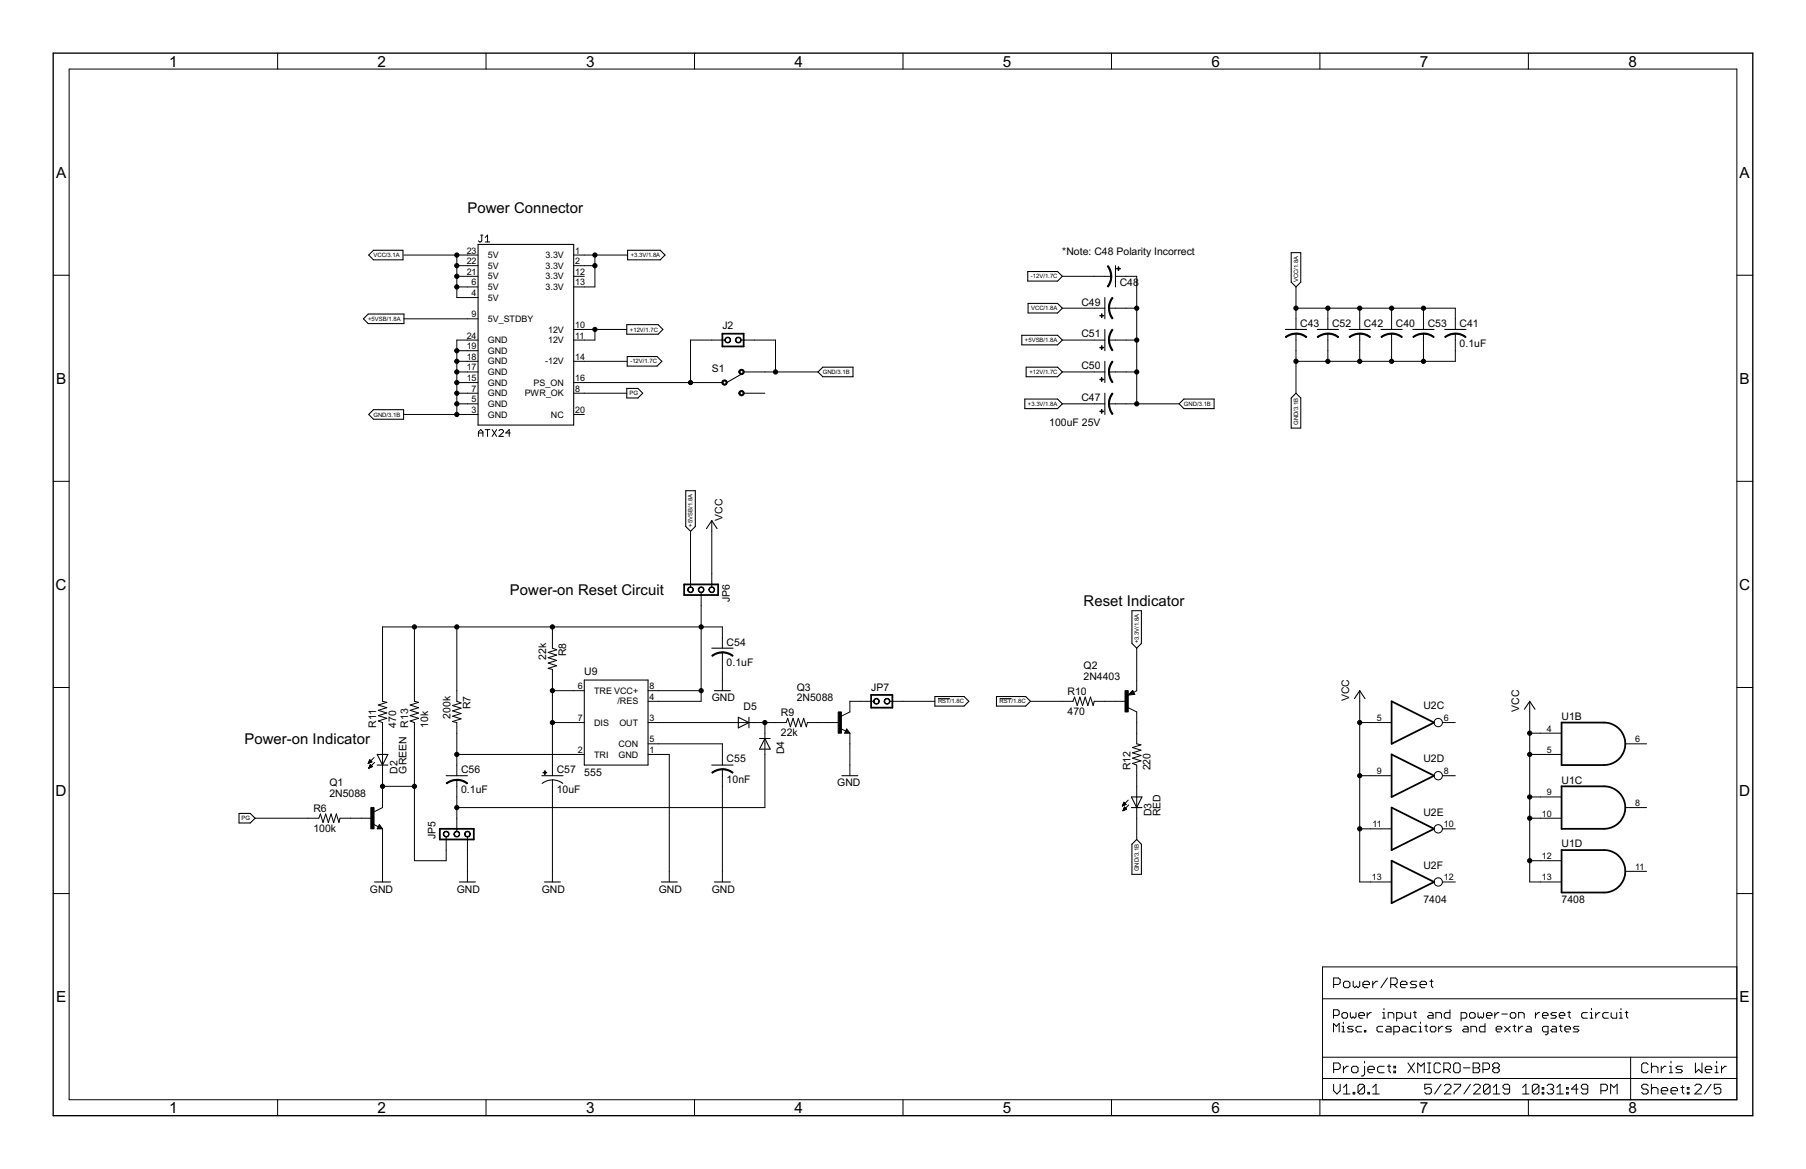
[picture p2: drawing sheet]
<svg xmlns="http://www.w3.org/2000/svg" width="432mm" height="279mm" viewBox="0 0 432 279" stroke-linecap="round" stroke-linejoin="round" font-family="sans-serif">
<g fill="none" stroke="#000" stroke-width=".24">
<path d="M16.5 16.5h398.8v246.3h-398.8zM66.4 12.7v3.8M116.2 12.7v3.8M166.1 12.7v3.8M215.9 12.7v3.8M265.7 12.7v3.8M315.6 12.7v3.8M365.4 12.7v3.8M114.9 56.2h.6M115.2 56.2v1.4l-.3 .2-.5-.2M116 56.7l.6-.5v1.6M116 57.8h1.1"/>
<path d="M12.7 65.8h3.8M96.5 61h17.8M96.5 76.2h17.8M109.2 63.5h5.1M109.2 66h5.1M109.2 68.6h5.1M109.2 61v10.1h5.1M137.2 61h12.7M137.2 63.5h5M137.2 66h2.5M137.2 78.7h12.7M142.2 61v7.6h-5"/>
<path d="M142.2 78.7v2.6h-5M254 66h11.7M254 73.7h10.2M265.2 73.7h6.6M266.7 66h5.1v30.5M309.9 73.7h38.1v5M309.9 68.6v10.1M309.9 79.8v14.2M317.5 73.7v5M317.5 79.8v6.6M325.1 73.7v5M325.1 79.8v6.6"/>
<path d="M332.7 73.7v5M332.7 79.8v6.6M340.3 73.7v5M340.3 79.8v6.6M348 79.8v6.6h-38.1M415.3 65.8h3.8M96.5 99.1h17.8M109.2 86.4h5.1M109.2 96.5h5.1M109.2 94h5.1M109.2 91.4h5.1M109.2 88.9h5.1"/>
<path d="M109.2 83.8h5.1M114.3 81.3h-5.1v17.8M137.2 86.4h12.7M137.2 99.1h2.5M137.2 94h12.7M137.2 91.4h35.5M173.4 81.3h-8.3v10.1M177.2 81.3h8.2v7.6M177.8 94h5.1M177.8 88.9h17.8M254 81.3h10.2M254 96.5h10.2"/>
<path d="M254 88.9h10.2M265.2 81.3h6.6M265.2 96.5h16.7M265.2 88.9h6.6M12.7 115h3.8M114.4 104.3v-1.1l.5-.5 .6 .5v1.1M114.4 103.5h1.1M116 102.7h1.1M116.6 102.7v1.6M117.7 102.7l1 1.6M118.7 102.7l-1 1.6M119.3 103l.3-.3h.5l.3 .3v.2l-1.1 1.1h1.1"/>
<path d="M122 103.5h-1.1l.9-.8v1.6M415.3 115h3.8M165.1 127v13.3M170.2 124.4v15.9M99.1 149.8v17.8l1 .3-2 .6 2 .6-2 .7 2 .6-2 .6 2 .7-2 .6 1 .4v33h7.6v-5.7M109.2 149.8v17.8l1 .4-2 .6 2 .7-2 .6 2 .6-2 .7 2 .6-2 .6 1 .3v12.7M132.1 149.8v5.1l1 .4-2 .6 2 .7-2 .6 2 .6-2 .7 2 .6-2 .6 1 .3v25.4M167.6 141.6v26h-12.7M172.7 154.9v-5.1h-81.2v17.8l1 .3-2.1 .6 2.1 .6-2.1 .7 2.1 .6-2.1 .6 2.1 .7-2.1 .6 1.1 .4v20.3l-2.1 1M172.7 155.9v9.2M271.8 154.9v10.2l-.8 .4M12.7 164.3h3.8"/>
<path d="M132.1 172.7h7.6M132.1 165.1h7.6M154.9 172.7h33.1l.3-1 .7 2 .6-2 .6 2 .7-2 .6 2 .7-2 .6 2 .2-1h7.7M154.9 177.8h17.8v5.1M154.9 165.1h12.7M182.9 172.7v20.3h-73.7M201 174.1l1.2 .6M202.4 174.2l.8 1h-1.3zM203.2 175.2v10.2M208.9 167.6h-5.7v2.6l-2 1M212.7 167.6h10.8M224.3 167h2.8"/>
<path d="M239 167h2.9M246.4 167.6h10.1l.4-1 .7 2 .6-2 .6 2 .7-2 .6 2 .6-2 .7 2 .2-1h7.6M269.7 169.1l2.1 1.1v7.6l1 .2-2 .7 2 .6-2 .6 2 .7-2 .6 2 .6-2 .7 1 .4v17.7M270.8 165l.5 .9-1.6 .2zM325.1 165.1v45.7h7.6M325.1 172.7h7.6M344.9 172.7h3.1M365.7 167.6v43.2h7.7M365.7 175.2h7.7M388.6 177.8h5.1M415.3 164.3h3.8M61 195.6h15.2l.4-1.1 .6 2.1 .7-2.1 .6 2.1 .6-2.1 .7 2.1 .6-2.1 .6 2.1 .3-1h7.6"/>
<path d="M88 182.5h.1M88.1 182.4h.2M88.1 182.2h.5M88.2 182.1h.7M88.2 183.6h.1M88.2 183.4h.4M88.2 182h.6M88.3 181.9h.4M88.3 183.3h.6M88.3 181.7h.3M88.3 183.2h.7M88.4 181.6h.1"/>
<path d="M88.4 183.1h.5M88.4 181.6l-.4 .9M88.4 181.6l.5 .5-.9 .4M88.4 182.9h.4M88.5 182.8h.1M88.5 182.7l.5 .5-.8 .4zM89.2 197l1.2 .6M89.4 181.1l-1.4 1.4M89.6 182.2l-1.4 1.4M90.7 197.1l.8 1h-1.3zM91.5 198.1v12.7M91.5 187.9h7.6"/>
<path d="M109.2 180.3h30.5M109.2 186.4v12.3M132.1 186.4v24.4M154.9 180.3h5.1v30.5M172.7 183.9v26.9M268.4 192.6h.1M268.4 192.5h.3M268.5 192.4h.5M268.5 193.7h.2M268.5 192.2h.7M268.6 192.1h.5M268.6 193.6h.4"/>
<path d="M268.6 192h.4M268.6 193.4h.6M268.7 191.9h.2M268.7 193.3h.6M268.7 191.7h.1M268.7 193.2h.5M268.7 191.7l-.3 .9M268.7 191.7l.5 .6M268.8 193.1h.2M268.8 193h.1M268.9 192.9l.5 .5-.9 .4zM269.2 192.3l-.8 .3"/>
<path d="M269.7 191.2l-1.3 1.4M269.9 192.4l-1.4 1.4M325.1 185.4h7.6M325.1 198.1h7.6M344.9 185.4h3.1M344.9 198.1h3.1M365.7 180.3h7.7M365.7 190.5h7.7M365.7 195.6h7.7M388.6 193h5.1M12.7 213.6h3.8M111.8 200v10.8"/>
<path d="M344.9 210.8h3.1M365.7 205.7h7.7M388.6 208.3h5.1M415.3 213.6h3.8M316.2 238.7h99.1M318.9 235.3h1.1l.4-.4v-.8l-.4-.4h-1.1v2.4M321.2 234.9l.4-.4h.8l.3 .4v.8l-.3 .4h-.8l-.4-.4zM323.5 234.5v1.2l.4 .4 .4-.4 .4 .4 .4-.4v-1.2M325.9 235.3h1.5v-.4l-.4-.4h-.7l-.4 .4v.8l.4 .4h.7M328.2 234.5v1.6M329.4 234.5h-.4l-.8 .8M331.7 233.7l-1.5 2.4"/>
<path d="M332.5 235.3h1.2l.4-.4v-.8l-.4-.4h-1.2v2.4M333.3 235.3l.8 .8M334.8 235.3h1.6v-.4l-.4-.4h-.8l-.4 .4v.8l.4 .4h.8M338.7 234.5h-1.1l-.4 .4 .4 .4h.7l.4 .4-.4 .4h-1.1M339.5 235.3h1.6v-.4l-.4-.4h-.8l-.4 .4v.8l.4 .4h.8M341.8 234.5h.8M342.2 234.1v1.6l.4 .4M415.3 231.1h-99.1v31.7M316.2 252.7h99.1M316.2 257.8h99.1M318.8 242.7h1l.4-.3v-.7l-.4-.4h-1v2.1M318.8 246.6v-2l.7 .7 .7-.7v2"/>
<path d="M318.9 255.6h1.1l.4-.4v-.8l-.4-.3h-1.1v2.3M318.9 259.1v1.6l.7 .8 .8-.8v-1.6M320.8 242.4l.4-.4h.7l.3 .4v.6l-.3 .4h-.7l-.4-.4zM320.8 245.3h.4v1.3M320.8 246.6h.7M321.2 244.3v.3M321.2 254.8v1.6M321.2 259.9l.8-.8v2.4M322.4 254.8h-.4l-.8 .8M322.9 242v1l.3 .4 .3-.4 .4 .4 .3-.4v-1M323.5 245.3h-1l-.3 .3 .3 .4h.7l.3 .3-.3 .3h-1M323.5 254.8h.8l.4 .4v.8l-.4 .4h-.8l-.3-.4v-.8z"/>
<path d="M324.9 242.7h1.3v-.3l-.3-.4h-.7l-.3 .4v.6l.3 .4h.7M325.5 245.3h-1l-.3 .3v.7l.3 .3h1M326.2 246.3h.4v.3h-.4zM326.3 253.7v.4M326.3 254.8v2l-.4 .4h-.4M326.3 259.5v1.6l-.4 .4h-.8l-.4-.4M326.3 259.5l-.4-.4h-.8l-.4 .4v1.6M326.3 259.5l-1.6 1.6M326.9 242v1.4M327 255.6h1.6v-.4l-.4-.4h-.8l-.4 .4v.8l.4 .4h.8M327.9 242h-.3l-.7 .7M328.2 259.9l.8-.8v2.4"/>
<path d="M330.6 243.4h.6M330.6 242h.3v1.4M330.6 245.3h-1l-.4 .3v.7l.4 .3h1M330.9 241v.3M330.9 254.8h-1.1l-.4 .4v.8l.4 .4h1.1M331.6 245.3h.7l.3 .3v1h-1l-.4-.3 .4-.3h1M331.7 254.8h.8M331.9 243.4v-1.4h1l.3 .4v1M332.1 254.4v1.6l.4 .4M333.2 246.6h1.1l.3-.3v-.7l-.3-.3h-1.1v2M333.3 254.8h.4v.4h-.4zM333.3 256h.4v.4h-.4z"/>
<path d="M333.9 243.4h1l.4-.4v-.6l-.4-.4h-1v2M335.6 245.3h.7l.3 .3v1h-1l-.3-.3 .3-.3h1M335.9 242v1l.4 .4h1v-1.4M336.6 254.1l1.6 2.3M337.9 242h.7M338.2 254.1l-1.6 2.3M338.3 241.7v1.3l.3 .4M338.6 245.3h-1l-.3 .3v.7l.3 .3h1M339 256.4v-2.3l.7 .7 .8-.7v2.3M339.3 245.3h.3v1.3M339.3 246.6h.7M339.6 244.3v.3"/>
<path d="M340.6 245.3h.7M341 245v1.3l.3 .3M341.3 254.1h.8M341.3 256.4h.8M341.6 242h.7l.3 .4v1h-1l-.3-.4 .3-.3h1M341.7 254.1v2.3M342 245.6l.3-.3h.7l.3 .3v.7l-.3 .3h-.7l-.3-.3zM342.2 259.1h-1.5v1.2l.7-.4h.4l.4 .4v.8l-.4 .4h-.8l-.3-.4M343.3 243.4v-1.4h1l.4 .4v1M344 245.3v1.3M344.4 254.4l-.4-.3h-.7l-.4 .3v1.6l.4 .4h.7l.4-.4M344.6 259.1l-1.6 2.4"/>
<path d="M345 245.3h-.3l-.7 .7M345.2 255.6h1.2l.4-.4v-.8l-.4-.3h-1.2v2.3M345.3 259.5l.4-.4h.8l.4 .4v.4l-1.6 1.6h1.6M346 255.6l.8 .8M346.7 241.3v2.1h-1l-.4-.4v-.6l.4-.4h1M347 245.3h-1l-.3 .3 .3 .4h.7l.3 .3-.3 .3h-1M347.7 259.1h1.5v.4l-1.5 1.6v.4M347.9 254.1h.8l.4 .3v1.6l-.4 .4h-.8l-.3-.4v-1.6zM349.3 243.4h1.1l.3-.4v-.6l-.3-.4h-1.1v2M349.9 255.2h1.6M350 245.3h.7l.3 .3v1h-1l-.3-.3 .3-.3h1M351.3 242.4l.4-.4h.7l.3 .4v.6l-.3 .4h-.7l-.4-.4z"/>
<path d="M351.6 259.1l-1.6 2.4M351.7 246.6v-1.3h1l.3 .3v1M352.2 254.1h1.2l.4 .3v.4l-.4 .4 .4 .4v.4l-.4 .4h-1.2zM352.2 255.2h1.2M352.3 259.5l.4-.4h.8l.4 .4v.4l-1.6 1.6h1.6M353.4 242v1l.3 .4 .3-.4 .4 .4 .3-.4v-1M354.6 255.6h1.1l.4-.4v-.8l-.4-.3h-1.1v2.3M355 244.6v2h-1l-.3-.3v-.7l.3-.3h1M355.4 242.7h1.3v-.3l-.3-.4h-.7l-.3 .4v.6l.3 .4h.7M356.3 259.5l-.4-.4h-.8l-.4 .4v1.6M356.3 259.5v1.6l-.4 .4h-.8l-.4-.4M356.3 259.5l-1.6 1.6"/>
<path d="M357 259.9l.8-.8v2.4M357.3 255.2l-.4 .4v.4l.4 .4h.8l.4-.4v-.4l-.4-.4M357.3 255.2l-.4-.4v-.4l.4-.3h.8l.4 .3v.4l-.4 .4M357.3 255.2h.8M357.4 242v1.4M357.7 246h1.4v-.4l-.4-.3h-.6l-.4 .3v.7l.4 .3h.6M358.4 242h-.3l-.7 .7M359.1 242.4h1.3M359.7 245.3l1.4 1.3M361.1 242.4l.3-.4h.7l.3 .4v.6l-.3 .4h-.7l-.3-.4zM361.1 245.3l-1.4 1.3M361.7 245.3h.7"/>
<path d="M362.1 245v1.3l.3 .3M363.1 243.4v-1.4h1l.3 .4v1M363.1 245.3v1.3M364 259.9l.8-.8v2.4M364.1 245.3h-.4l-.6 .7M365.1 245.3h.7l.3 .3v1h-1l-.3-.3 .3-.3h1M367.1 242v1.4M367.9 259.5l-.3-.4h-.8l-.4 .4v1.6M367.9 259.5v1.6l-.3 .4h-.8l-.4-.4M367.9 259.5l-1.5 1.6M368.1 242h-.3l-.7 .7M368.7 259.9h.4v.4h-.4z"/>
<path d="M368.8 242.7h1.3v-.3l-.3-.4h-.7l-.3 .4v.6l.3 .4h.7M369.9 259.5l.4-.4h.8l.4 .4v.4l-.4 .4M370.1 246.6h-1l-.3-.3v-.7l.3-.3h1v1.7l-.3 .3h-.3M371.1 245.3h.7l.3 .3v1h-1l-.3-.3 .3-.3h1M372.1 242h-1l-.3 .4 .3 .3h.7l.3 .3-.3 .4h-1M372.2 259.9l.8-.8v2.4M372.8 242.7h1.3v-.3l-.3-.4h-.7l-.3 .4v.6l.3 .4h.7M372.8 245.3h.7M373.1 245v1.3l.4 .3M374.1 246h1.4v-.4l-.3-.3h-.7l-.4 .3v.7l.4 .3h.7M374.6 259.9h.3v.4h-.3zM374.8 242h.7"/>
<path d="M375.2 241.7v1.3l.3 .4M377.5 245.3h-1l-.3 .3 .3 .4h.7l.3 .3-.3 .3h-1M379.5 242h-1l-.3 .4v.6l.3 .4h1M380.2 243.4h.7M380.2 242h.3v1.4M380.5 241v.3M381.5 242v1.4M382.5 242h-.3l-.7 .7M384.5 242h-1l-.3 .4v.6l.3 .4h1M385.2 242v1l.4 .4h.9v-1.4M387.2 243.4h.7M387.2 242h.4v1.4"/>
<path d="M387.6 241v.3M388.6 242h.6M388.9 241.7v1.3l.3 .4M389.9 252.7v10.1M394.1 254.4l-.4-.3h-.8l-.4 .3v1.6l.4 .4h.8l.4-.4M394.1 259.5l-.4-.4h-.8l-.4 .4v.4l.4 .4h.8l.4 .4v.4l-.4 .4h-.8l-.4-.4M394.8 255.2l.4-.4h.8l.4 .4v1.2M394.8 254.1v2.3M394.8 259.1v2.4M397.2 254.8v1.6M398.4 254.8h-.4l-.8 .8M399.1 254.8h.4v1.6"/>
<path d="M399.1 256.4h.8M399.5 253.7v.4M401.9 259.9h.7M402.3 254.8h-1.2l-.4 .4 .4 .4h.8l.4 .4-.4 .4h-1.2M402.3 259.5v1.6l.3 .4M403.4 259.9h.4v.4h-.4zM405.2 259.5l.4-.4h.8l.4 .4v.4l-1.6 1.6h1.6M405.4 254.1v2.3l.7-.8 .8 .8v-2.3M407.7 255.6h1.6v-.4l-.4-.4h-.8l-.4 .4v.8l.4 .4h.8M409.1 259.1l-1.6 2.4M410 254.8h.4v1.6M410 256.4h.8"/>
<path d="M410.4 253.7v.4M411.4 259.1h-1.5v1.2l.8-.4h.4l.3 .4v.8l-.3 .4h-.8l-.4-.4M411.6 254.8v1.6M412.8 254.8h-.4l-.8 .8M66.4 262.8v3.9M116.2 262.8v3.9M166.1 262.8v3.9M215.9 262.8v3.9M265.7 262.8v3.9M315.6 262.8v3.9M321.2 261.5h1.5M323.5 261.1h.4v.4h-.4z"/>
<path d="M327 261.1h.4v.4h-.4zM328.2 261.5h1.6M357 261.5h1.6M360.9 260.3h-1.2l-.3-.4v-.4l.3-.4h.8l.4 .4v1.6l-.4 .4h-.8l-.3-.4M364 261.5h1.6M365.4 262.8v3.9M368.7 261.1h.4v.4h-.4zM370.7 260.3h.4M371.1 260.3l.4 .4v.4l-.4 .4h-.8l-.4-.4M372.2 261.5h1.6M374.6 261.1h.3v.4h-.3zM377.3 260.3h-1.6l1.2-1.2v2.4"/>
<path d="M379.6 260.3h-1.1l-.4-.4v-.4l.4-.4h.7l.4 .4v1.6l-.4 .4h-.7l-.4-.4M382.8 260.7h1.1l.4-.4v-.8l-.4-.4h-1.1v2.4M385.1 261.5v-2.4l.8 .8 .8-.8v2.4M394.8 260.3l.4-.4h.8l.4 .4v1.2M397.2 260.7h1.5v-.4l-.3-.4h-.8l-.4 .4v.8l.4 .4h.8M399.5 260.7h1.6v-.4l-.4-.4h-.8l-.4 .4v.8l.4 .4h.8M403.4 261.1h.4v.4h-.4z"/>
<circle cx="343.9" cy="172.7" r=".99"/>
<circle cx="343.9" cy="185.4" r=".99"/>
<circle cx="343.9" cy="198.1" r=".99"/>
<circle cx="343.9" cy="210.8" r=".99"/>
</g>
<g fill="none" stroke="#000" stroke-width=".25">
<path d="M114.3 58.4h22.9v43.2h-22.9zM150.1 59.8h7.8l1.1 1.2-1.1 1.1h-7.8zM86.9 76.2l1.1-1.1h8.6v2.2h-8.6zM88.2 61l1.1-1.2h7.1v2.3h-7.1zM149.9 77.6h7.5l1.1 1.1-1.1 1.2h-7.5zM245.7 64.9h7.2l1.1 1.1-1.1 1.2h-7.2zM245.8 72.5h7.1l1.1 1.2-1.1 1.1h-7.1zM264.2 71.1v5.1M264.2 78.7v5.1M266.7 63.5v5.1M307.3 78.7h5.1M308.7 60.4h2.3v7l-1.1 1.2-1.2-1.2z"/>
<path d="M314.9 78.7h5.1M322.6 78.7h5M330.2 78.7h5.1M337.8 78.7h5.1M345.4 78.7h5.1M88.2 99.1l1.1-1.2h7.2v2.3h-7.2zM149.9 92.8h2.6l1.2 1.2-1.2 1.1h-2.6zM150 85.2h7.1l1.1 1.2-1.1 1.1h-7.1zM177.3 89.4l-3.6 2M195.6 88.9l1.1-1.1h7.2v2.2h-7.2zM244.3 80.1h8.6l1.1 1.2-1.1 1.1h-8.6zM245 95.4h7.9l1.1 1.1-1.1 1.2h-7.9z"/>
<path d="M245.3 87.8h7.6l1.1 1.1-1.1 1.1h-7.6zM264.2 86.4v5M264.2 94v5.1M283.1 95.4h7.2v2.3h-7.2l-1.2-1.2zM308.7 95.1l1.2-1.1 1.1 1.1v7.2h-2.3zM164 117.3h2.2v8.5l-1.1 1.2-1.1-1.2zM168.9 126.3l1.3-1.9 1.2 1.9M170.2 154.9h5.1M270.6 146h2.3v7.8l-1.1 1.1-1.2-1.1zM139.7 162.5h15.2v20.4h-15.2zM170.8 165.1h3.8M176.5 171.4l2.6 1.3-2.6 1.3z"/>
<path d="M179.1 171.4v2.6M181.6 176.5h2.5M182.9 176.5l1.2 2.5h-2.5zM202.4 174.7l.2 .3h-.4l.2-.5 .5 .6h-.7M223.5 166.5h7l1.1 1.1-1.1 1.2h-7zM238.3 166.5h6.9l1.2 1.1-1.2 1.2h-6.9zM270.8 165.7h-.4l.4-.2 .2 .3-1 .2 .8-.8 .3 .6M323.8 167l1.3-1.9 1.3 1.9M364.5 169.5l1.2-1.9 1.3 1.9M57.1 194.4h2.7l1.2 1.2-1.2 1.1h-2.7zM90.2 182.9h2.5M90.2 180.3h2.5l-1.2 2.6z"/>
<path d="M90.7 197.6l.1 .2h-.4l.3-.5 .5 .7h-.8M106.7 185.4h5.1M129.5 185.4h5.1M132.1 186.4l1.5 .3 1 .5M132.1 186.4l-1.6 .3-.9 .5M170.2 182.9h5.1M201.3 185.4h3.8M270.5 190.5h2.5l-1.2 2.5zM270.5 193h2.5M89.6 210.8h3.8M109.9 210.8h3.8M130.2 210.8h3.8"/>
<path d="M158.1 210.8h3.8M170.8 210.8h3.8M270.6 201.8l1.2-1.2 1.1 1.2v7.2h-2.3z"/>
</g>
<path d="M12.7 12.7h406.4v254h-406.4z" fill="none" stroke="#000" stroke-width=".32"/>
<path d="M172.7 79.8h5.1v3h-5.1zM163.6 139.7h8.1v2.5h-8.1zM208.3 166.1h5.1v3h-5.1zM332.7 167.6l10.2 5.1-10.2 5.1zM373.4 172.7h10.1a5.1 5.1 0 0 1 5.1 5.1 5.1 5.1 0 0 1-5.1 5.1h-10.1zM105.2 198.1h8.1v2.5h-8.1zM332.7 180.3l10.2 5.1-10.2 5.1zM332.7 193l10.2 5.1-10.2 5.1zM373.4 187.9h10.1a5.1 5.1 0 0 1 5.1 5.1 5.1 5.1 0 0 1-5.1 5.1h-10.1zM332.7 205.7l10.2 5.1-10.2 5.1zM373.4 203.2h10.1a5.1 5.1 0 0 1 5.1 5 5.1 5.1 0 0 1-5.1 5.1h-10.1z" fill="none" stroke="#000" stroke-width=".42"/>
<g fill="#000" stroke="#000" stroke-width=".24">
<path d="M265.6 66h.2l-.1 .9-.8 1.7-.2-.1 .6-.9z" fill-rule="evenodd"/>
<path d="M265 73.7h.3l.1 1 .7 1.4-.2 .1-.6-1.2z" fill-rule="evenodd"/>
<path d="M264.7 63.6l.2-.1 .5 .7 .4 1.8h-.2l-.2-1z" fill-rule="evenodd"/>
<path d="M265.9 71.1l.2 .1-.7 1.4-.1 1.1h-.3l.2-1.4z" fill-rule="evenodd"/>
<path d="M265.9 78.7l.2 .2-.7 1.3-.1 1.1h-.3l.2-1.4z" fill-rule="evenodd"/>
<path d="M307.3 80.5l1.2-.7 1.4-.2v.3l-1.1 .1-1.3 .7z" fill-rule="evenodd"/>
<path d="M314.9 80.5l1.2-.7 1.4-.2v.3l-1 .1-1.4 .7z" fill-rule="evenodd"/>
<path d="M322.6 80.5l1.2-.7 1.3-.2v.3l-1 .1-1.4 .7z" fill-rule="evenodd"/>
<path d="M330.2 80.5l1.2-.7 1.3-.2v.3l-1 .1-1.4 .7z" fill-rule="evenodd"/>
<path d="M337.8 80.5l1.2-.7 1.3-.2v.3l-1 .1-1.4 .7z" fill-rule="evenodd"/>
<path d="M345.4 80.5l1.2-.7 1.4-.2v.3l-1.1 .1-1.3 .7z" fill-rule="evenodd"/>
<path d="M172.8 91a.64 .64 0 0 1 1 .1 .64 .64 0 0 1-.4 .9 .64 .64 0 0 1-.8-.6h.2a.39 .39 0 0 1 .6-.3 .39 .39 0 0 1 .1 .7 .39 .39 0 0 1-.6-.2l-.1-.2h-.2z" fill-rule="evenodd"/>
<path d="M173.5 80.8a.7 .7 0 0 1 1.1 .1 .7 .7 0 0 1-.4 1.1 .7 .7 0 0 1-.9-.7h.1a.57 .57 0 0 1 .8-.6 .57 .57 0 0 1 .2 .9 .57 .57 0 0 1-.9-.1l-.2-.2z" fill-rule="evenodd"/>
<path d="M176 80.8a.7 .7 0 0 1 1.1 .1 .7 .7 0 0 1-.4 1.1 .7 .7 0 0 1-.9-.7h.2a.57 .57 0 0 1 .7-.6 .57 .57 0 0 1 .2 .9 .57 .57 0 0 1-.9-.1l-.2-.2z" fill-rule="evenodd"/>
<path d="M176.8 88.4a.64 .64 0 0 1 1 .2 .64 .64 0 0 1-.3 .9 .64 .64 0 0 1-.8-.6h.2a.39 .39 0 0 1 .6-.3 .39 .39 0 0 1 .1 .6 .39 .39 0 0 1-.7-.2v-.1h-.2z" fill-rule="evenodd"/>
<path d="M176.8 93.5a.64 .64 0 0 1 1 .2 .64 .64 0 0 1-.3 .9 .64 .64 0 0 1-.8-.6h.2a.39 .39 0 0 1 .6-.4 .39 .39 0 0 1 .1 .7 .39 .39 0 0 1-.7-.2l-.2-.1z" fill-rule="evenodd"/>
<path d="M265 81.3h.3l.1 1 .7 1.4-.2 .1-.6-1.2z" fill-rule="evenodd"/>
<path d="M265 88.9h.3l.1 1 .7 1.4-.2 .1-.6-1.2z" fill-rule="evenodd"/>
<path d="M265 96.5h.3l.1 1 .7 1.4-.2 .2-.6-1.2z" fill-rule="evenodd"/>
<path d="M265.9 86.3l.2 .2-.7 1.4-.1 1h-.3l.2-1.4z" fill-rule="evenodd"/>
<path d="M265.9 93.9l.2 .2-.7 1.4-.1 1h-.3l.2-1.4z" fill-rule="evenodd"/>
<path d="M309.9 79.6l1.3 .2 1.2 .7-.1 .2-1.4-.7-1-.1z" fill-rule="evenodd"/>
<path d="M317.5 79.6l1.3 .2 1.3 .7-.2 .2-1.4-.7-1-.1z" fill-rule="evenodd"/>
<path d="M325.1 79.6l1.4 .2 1.2 .7-.2 .2-1.4-.7-1-.1z" fill-rule="evenodd"/>
<path d="M332.7 79.6l1.4 .2 1.2 .7-.2 .2-1.3-.7-1.1-.1z" fill-rule="evenodd"/>
<path d="M340.3 79.6l1.4 .2 1.2 .7-.1 .2-1.4-.7-1.1-.1z" fill-rule="evenodd"/>
<path d="M348 79.6l1.3 .2 1.2 .7-.1 .2-1.4-.7-1-.1z" fill-rule="evenodd"/>
<path d="M164.6 140.5a.7 .7 0 0 1 1.1 .1 .7 .7 0 0 1-.4 1 .7 .7 0 0 1-.9-.7h.1a.56 .56 0 0 1 .8-.5 .56 .56 0 0 1 .2 .9 .56 .56 0 0 1-.9-.2l-.2-.2z" fill-rule="evenodd"/>
<path d="M167.1 140.5a.7 .7 0 0 1 1.1 .1 .7 .7 0 0 1-.4 1 .7 .7 0 0 1-.9-.7h.2a.56 .56 0 0 1 .7-.5 .56 .56 0 0 1 .2 .9 .56 .56 0 0 1-.9-.2l-.2-.2z" fill-rule="evenodd"/>
<path d="M169.7 140.5a.7 .7 0 0 1 1.1 .1 .7 .7 0 0 1-.4 1 .7 .7 0 0 1-.9-.7h.1a.56 .56 0 0 1 .8-.5 .56 .56 0 0 1 .2 .9 .56 .56 0 0 1-.9-.2l-.2-.2z" fill-rule="evenodd"/>
<path d="M170.2 156.7l1.2-.7 1.3-.2v.3l-1 .1-1.4 .7z" fill-rule="evenodd"/>
<path d="M172.7 155.8l1.4 .2 1.2 .7-.2 .2-1.3-.7-1.1-.2z" fill-rule="evenodd"/>
<path d="M209 167.2a.7 .7 0 0 1 1.1 .1 .7 .7 0 0 1-.4 1 .7 .7 0 0 1-.8-.7h.1a.57 .57 0 0 1 .8-.5 .57 .57 0 0 1 .1 1 .57 .57 0 0 1-.9-.3l-.1-.2z" fill-rule="evenodd"/>
<path d="M211.6 167.2a.7 .7 0 0 1 1.1 .1 .7 .7 0 0 1-.4 1 .7 .7 0 0 1-.9-.7h.1a.57 .57 0 0 1 .9-.5 .57 .57 0 0 1 .1 1 .57 .57 0 0 1-1-.3l-.1-.2z" fill-rule="evenodd"/>
<path d="M106.2 198.9a.7 .7 0 0 1 1.1 .1 .7 .7 0 0 1-.4 1 .7 .7 0 0 1-.9-.6h.1a.58 .58 0 0 1 .8-.6 .58 .58 0 0 1 .2 .9 .58 .58 0 0 1-.9-.1l-.2-.2z" fill-rule="evenodd"/>
<path d="M108.7 198.9a.7 .7 0 0 1 1.1 .1 .7 .7 0 0 1-.4 1 .7 .7 0 0 1-.9-.6h.1a.58 .58 0 0 1 .8-.6 .58 .58 0 0 1 .2 .9 .58 .58 0 0 1-.9-.1l-.2-.2z" fill-rule="evenodd"/>
<path d="M106.7 187.1l1.2-.6 1.3-.2v.2l-1 .2-1.4 .6z" fill-rule="evenodd"/>
<path d="M111.2 198.9a.7 .7 0 0 1 1.1 .1 .7 .7 0 0 1-.3 1 .7 .7 0 0 1-.9-.6h.1a.58 .58 0 0 1 .8-.6 .58 .58 0 0 1 .2 .9 .58 .58 0 0 1-1-.1l-.1-.2z" fill-rule="evenodd"/>
<path d="M109.2 186.3l1.4 .2 1.2 .7-.2 .1-1.3-.7-1.1-.1z" fill-rule="evenodd"/>
<path d="M170.2 184.6l1.2-.6 1.3-.3v.3l-1 .1-1.4 .7z" fill-rule="evenodd"/>
<path d="M172.7 183.7l1.4 .2 1.2 .7-.2 .2-1.3-.7-1.1-.1z" fill-rule="evenodd"/>
<circle cx="109.2" cy="63.5" r=".51"/>
<circle cx="109.2" cy="61" r=".51"/>
<circle cx="109.2" cy="66" r=".51"/>
<circle cx="109.2" cy="68.6" r=".51"/>
<circle cx="142.2" cy="78.7" r=".51"/>
<circle cx="142.2" cy="61" r=".51"/>
<circle cx="142.2" cy="63.5" r=".51"/>
<circle cx="271.8" cy="73.7" r=".51"/>
<circle cx="309.9" cy="73.7" r=".51"/>
<circle cx="317.5" cy="73.7" r=".51"/>
<circle cx="325.1" cy="73.7" r=".51"/>
<circle cx="332.7" cy="73.7" r=".51"/>
<circle cx="340.3" cy="73.7" r=".51"/>
<circle cx="109.2" cy="88.9" r=".51"/>
<circle cx="109.2" cy="86.4" r=".51"/>
<circle cx="109.2" cy="96.5" r=".51"/>
<circle cx="109.2" cy="94" r=".51"/>
<circle cx="109.2" cy="91.4" r=".51"/>
<circle cx="109.2" cy="99.1" r=".51"/>
<circle cx="109.2" cy="83.8" r=".51"/>
<circle cx="165.1" cy="91.4" r=".51"/>
<circle cx="185.4" cy="88.9" r=".51"/>
<circle cx="271.8" cy="96.5" r=".51"/>
<circle cx="271.8" cy="88.9" r=".51"/>
<circle cx="271.8" cy="81.3" r=".51"/>
<circle cx="309.9" cy="86.4" r=".51"/>
<circle cx="317.5" cy="86.4" r=".51"/>
<circle cx="325.1" cy="86.4" r=".51"/>
<circle cx="332.7" cy="86.4" r=".51"/>
<circle cx="340.3" cy="86.4" r=".51"/>
<circle cx="99.1" cy="149.8" r=".51"/>
<circle cx="109.2" cy="149.8" r=".51"/>
<circle cx="132.1" cy="149.8" r=".51"/>
<circle cx="167.6" cy="149.8" r=".51"/>
<circle cx="132.1" cy="172.7" r=".51"/>
<circle cx="132.1" cy="165.1" r=".51"/>
<circle cx="167.6" cy="165.1" r=".51"/>
<circle cx="182.9" cy="172.7" r=".51"/>
<circle cx="325.1" cy="172.7" r=".51"/>
<circle cx="365.7" cy="175.2" r=".51"/>
<circle cx="91.5" cy="187.9" r=".51"/>
<circle cx="99.1" cy="187.9" r=".51"/>
<circle cx="109.2" cy="193" r=".51"/>
<circle cx="109.2" cy="180.3" r=".51"/>
<circle cx="325.1" cy="185.4" r=".51"/>
<circle cx="325.1" cy="198.1" r=".51"/>
<circle cx="365.7" cy="180.3" r=".51"/>
<circle cx="365.7" cy="195.6" r=".51"/>
<circle cx="365.7" cy="190.5" r=".51"/>
<circle cx="365.7" cy="205.7" r=".51"/>
</g>
<g fill="#000" stroke="#000" stroke-width=".24">
<path d="M263 75.4h.9v.1h-.9zM263.4 75h.1v.9h-.1zM267 64.2h.9v.1h-.9zM267.4 63.8h.1v.9h-.1zM263 83h.9v.1h-.9zM263 90.6h.9v.2h-.9zM263 98.3h.9v.1h-.9zM263.4 82.6h.1v.9h-.1zM263.4 90.3h.1v.8h-.1zM263.4 97.9h.1v.9h-.1zM200.4 170.2h.8v5h-.8zM269 165.1h.7v5.1h-.7z"/>
<path d="M88.7 193h.7v5.1h-.7zM129.8 184.6h.9v.1h-.9zM130.2 184.2h.1v.9h-.1z"/>
</g>
<g font-size="4.1">
<text x="40.4" y="15.9">1</text>
<text x="90.3" y="15.9">2</text>
<text x="140.1" y="15.9">3</text>
<text x="190" y="15.9">4</text>
<text x="239.8" y="15.9">5</text>
<text x="289.6" y="15.9">6</text>
<text x="339.5" y="15.9">7</text>
<text x="389.3" y="15.9">8</text>
<text x="13.4" y="42.4">A</text>
<text x="415.9" y="42.4">A</text>
<text x="13.4" y="91.7">B</text>
<text x="415.9" y="91.7">B</text>
<text x="13.3" y="141">C</text>
<text x="415.8" y="141">C</text>
<text x="13.3" y="190.2">D</text>
<text x="415.8" y="190.2">D</text>
<text x="13.4" y="239.5">E</text>
<text x="415.9" y="239.5">E</text>
<text x="40.4" y="266">1</text>
<text x="90.3" y="266">2</text>
<text x="140.1" y="266">3</text>
<text x="190" y="266">4</text>
<text x="239.8" y="266">5</text>
<text x="289.6" y="266">6</text>
<text x="339.5" y="266">7</text>
<text x="389.3" y="266">8</text>
</g>
<g font-size="4">
<text x="111.8" y="50.8">Power Connector</text>
<text x="121.9" y="142.2">Power-on Reset Circuit</text>
<text x="259.1" y="144.8">Reset Indicator</text>
<text x="58.4" y="177.8">Power-on Indicator</text>
</g>
<g font-size="2.8">
<text x="254" y="61">*Note: C48 Polarity Incorrect</text>
<text x="267.7" y="68.4">C48</text>
<text x="258.5" y="73">C49</text>
<text x="172.7" y="78.7">J2</text>
<text x="258.5" y="80.6">C51</text>
<text x="310.9" y="78.1">C43</text>
<text x="318.5" y="78.1">C52</text>
<text x="326.1" y="78.1">C42</text>
<text x="333.7" y="78.1">C40</text>
<text x="341.4" y="78.1">C53</text>
<text x="349" y="82.9">0.1uF</text>
<text x="349" y="78.1">C41</text>
<text x="170.2" y="88.9">S1</text>
<text x="258.5" y="88.3">C50</text>
<text x="258.5" y="95.9">C47</text>
<text x="250.9" y="101.7">100uF 25V</text>
<text x="172.7" y="124.4" transform="rotate(-90 172.7 124.4)">VCC</text>
<text x="174.5" y="144" transform="rotate(-90 174.5 144)">JP6</text>
<text x="173.7" y="154.3">C54</text>
<text x="130.6" y="157.7" transform="rotate(-90 130.6 157.7)">22k</text>
<text x="135.4" y="156.8" transform="rotate(-90 135.4 156.8)">R8</text>
<text x="139.7" y="161.3">U9</text>
<text x="173.7" y="159.1">0.1uF</text>
<text x="259.1" y="160">Q2</text>
<text x="170.2" y="167.6">GND</text>
<text x="190.5" y="167.6">2N5088</text>
<text x="190.5" y="165.1">Q3</text>
<text x="208.3" y="165.1">JP7</text>
<text x="255.3" y="166.1">R10</text>
<text x="259.1" y="162.5">2N4403</text>
<text x="322.6" y="167.6" transform="rotate(-90 322.6 167.6)">VCC</text>
<text x="90" y="174" transform="rotate(-90 90 174)">R11</text>
<text x="94.8" y="174" transform="rotate(-90 94.8 174)">470</text>
<text x="97.6" y="174" transform="rotate(-90 97.6 174)">R13</text>
<text x="102.4" y="174" transform="rotate(-90 102.4 174)">10k</text>
<text x="107.7" y="171.8" transform="rotate(-90 107.7 171.8)">200k</text>
<text x="112.5" y="169.5" transform="rotate(-90 112.5 169.5)">R7</text>
<text x="177.8" y="169.7">D5</text>
<text x="186.7" y="171.2">R9</text>
<text x="255.3" y="170.9">470</text>
<text x="340.3" y="169.5">U2C</text>
<text x="363.2" y="170.2" transform="rotate(-90 363.2 170.2)">VCC</text>
<text x="373.4" y="172.1">U1B</text>
<text x="186.7" y="176">22k</text>
<text x="95" y="184.9" transform="rotate(-90 95 184.9)">D2</text>
<text x="97.2" y="184.9" transform="rotate(-90 97.2 184.9)">GREEN</text>
<text x="110.2" y="184.8">C56</text>
<text x="133.1" y="184.8">C57</text>
<text x="139.7" y="185.4">555</text>
<text x="173.7" y="182.2">C55</text>
<text x="187.5" y="180.3" transform="rotate(-90 187.5 180.3)">D4</text>
<text x="270.3" y="184.1" transform="rotate(-90 270.3 184.1)">R12</text>
<text x="275.1" y="184.1" transform="rotate(-90 275.1 184.1)">220</text>
<text x="340.3" y="182.2">U2D</text>
<text x="78.8" y="190.5">2N5088</text>
<text x="78.8" y="187.9">Q1</text>
<text x="110.2" y="189.6">0.1uF</text>
<text x="133.1" y="189.6">10uF</text>
<text x="173.7" y="187">10nF</text>
<text x="200.2" y="187.9">GND</text>
<text x="373.4" y="187.3">U1C</text>
<text x="74.9" y="194.1">R6</text>
<text x="275.3" y="195" transform="rotate(-90 275.3 195)">D3</text>
<text x="277.5" y="195" transform="rotate(-90 277.5 195)">RED</text>
<text x="340.3" y="194.9">U2E</text>
<text x="74.9" y="198.9">100k</text>
<text x="104.2" y="200.6" transform="rotate(-90 104.2 200.6)">JP5</text>
<text x="373.4" y="202.5">U1D</text>
<text x="340.3" y="207.6">U2F</text>
<text x="88.4" y="213.3">GND</text>
<text x="109.2" y="213.3">GND</text>
<text x="129.5" y="213.3">GND</text>
<text x="157.5" y="213.3">GND</text>
<text x="170.2" y="213.3">GND</text>
<text x="340.3" y="215.9">7404</text>
<text x="373.4" y="215.9">7408</text>
</g>
<g font-size="2.4">
<text x="111.6" y="65.7">21</text>
<text x="111.6" y="63.1">22</text>
<text x="111.6" y="60.6">23</text>
<text x="116.6" y="64.3">5V</text>
<text x="116.6" y="61.7">5V</text>
<text x="130.4" y="61.7">3.3V</text>
<text x="130.4" y="64.3">3.3V</text>
<text x="137.5" y="60.6">1</text>
<text x="137.5" y="63.1">2</text>
<text x="137.5" y="65.7">12</text>
<text x="112.8" y="70.8">4</text>
<text x="112.8" y="68.2">6</text>
<text x="116.6" y="71.9">5V</text>
<text x="116.6" y="69.3">5V</text>
<text x="116.6" y="66.8">5V</text>
<text x="130.4" y="66.8">3.3V</text>
<text x="130.4" y="69.3">3.3V</text>
<text x="137.5" y="68.2">13</text>
<text x="112.8" y="75.8">9</text>
<text x="116.6" y="77">5V_STDBY</text>
<text x="111.6" y="83.5">19</text>
<text x="111.6" y="80.9">24</text>
<text x="116.6" y="82">GND</text>
<text x="131" y="79.5">12V</text>
<text x="131" y="82">12V</text>
<text x="137.5" y="78.4">10</text>
<text x="137.5" y="80.9">11</text>
<text x="111.6" y="88.5">17</text>
<text x="111.6" y="86">18</text>
<text x="116.6" y="89.7">GND</text>
<text x="116.6" y="87.1">GND</text>
<text x="116.6" y="84.6">GND</text>
<text x="130.3" y="87.1">-12V</text>
<text x="137.5" y="86">14</text>
<text x="111.6" y="91.1">15</text>
<text x="112.8" y="93.6">7</text>
<text x="116.6" y="94.7">GND</text>
<text x="116.6" y="92.2">GND</text>
<text x="125.5" y="94.7">PWR_OK</text>
<text x="127.6" y="92.2">PS_ON</text>
<text x="137.5" y="91.1">16</text>
<text x="137.5" y="93.6">8</text>
<text x="112.8" y="98.7">3</text>
<text x="112.8" y="96.2">5</text>
<text x="116.6" y="99.8">GND</text>
<text x="116.6" y="97.3">GND</text>
<text x="131.7" y="99.8">NC</text>
<text x="137.5" y="98.7">20</text>
<text x="138.2" y="164.7">6</text>
<text x="142" y="165.8">TRE VCC+</text>
<text x="155.3" y="164.7">8</text>
<text x="155.3" y="167.3">4</text>
<text x="138.2" y="172.3">7</text>
<text x="142" y="173.5">DIS</text>
<text x="147.6" y="168.4">/RES</text>
<text x="148.1" y="173.5">OUT</text>
<text x="155.3" y="172.3">3</text>
<text x="329.2" y="172.3">5</text>
<text x="345.2" y="172.3">6</text>
<text x="138.2" y="180">2</text>
<text x="147.8" y="178.5">CON</text>
<text x="155.3" y="180">1</text>
<text x="155.3" y="177.4">5</text>
<text x="369.8" y="174.9">4</text>
<text x="369.8" y="180">5</text>
<text x="390.9" y="177.4">6</text>
<text x="142" y="181.1">TRI</text>
<text x="147.8" y="181.1">GND</text>
<text x="329.2" y="185">9</text>
<text x="345.2" y="185">8</text>
<text x="369.8" y="190.1">9</text>
<text x="328.2" y="197.7">11</text>
<text x="345.2" y="197.7">10</text>
<text x="368.6" y="195.2">10</text>
<text x="390.9" y="192.7">8</text>
<text x="368.6" y="205.4">12</text>
<text x="390.9" y="207.9">11</text>
<text x="328" y="210.4">13</text>
<text x="345.2" y="210.4">12</text>
<text x="368.6" y="210.4">13</text>
</g>
<g font-size="1.6">
<text x="89.3" y="61.5">VCC/3.1A</text>
<text x="150.8" y="61.5">+3.3V/1.8A</text>
<text x="246.5" y="66.5">-12V/1.7C</text>
<text x="310.4" y="67.4" transform="rotate(-90 310.4 67.4)">VCC/1.8A</text>
<text x="88" y="76.7">+5VSB/1.8A</text>
<text x="246.5" y="74.2">VCC/1.8A</text>
<text x="150.6" y="79.2">+12V/1.7C</text>
<text x="245.1" y="81.8">+5VSB/1.8A</text>
<text x="150.7" y="86.9">-12V/1.7C</text>
<text x="196.7" y="89.4">GND/3.1B</text>
<text x="246.1" y="89.4">+12V/1.7C</text>
<text x="150.5" y="94.5">PG</text>
<text x="89.3" y="99.6">GND/3.1B</text>
<text x="245.8" y="97">+3.3V/1.8A</text>
<text x="283.1" y="97">GND/3.1B</text>
<text x="310.4" y="101.6" transform="rotate(-90 310.4 101.6)">GND/3.1B</text>
<text x="165.6" y="125.8" transform="rotate(-90 165.6 125.8)">+5VSB/1.8A</text>
<text x="272.3" y="153.8" transform="rotate(-90 272.3 153.8)">+3.3V/1.8A</text>
<text x="224.3" y="168.1">RST/1.8C</text>
<text x="239" y="168.1">RST/1.8C</text>
<text x="57.8" y="196.1">PG</text>
<text x="272.3" y="208.2" transform="rotate(-90 272.3 208.2)">GND/3.1B</text>
</g>
</svg>
